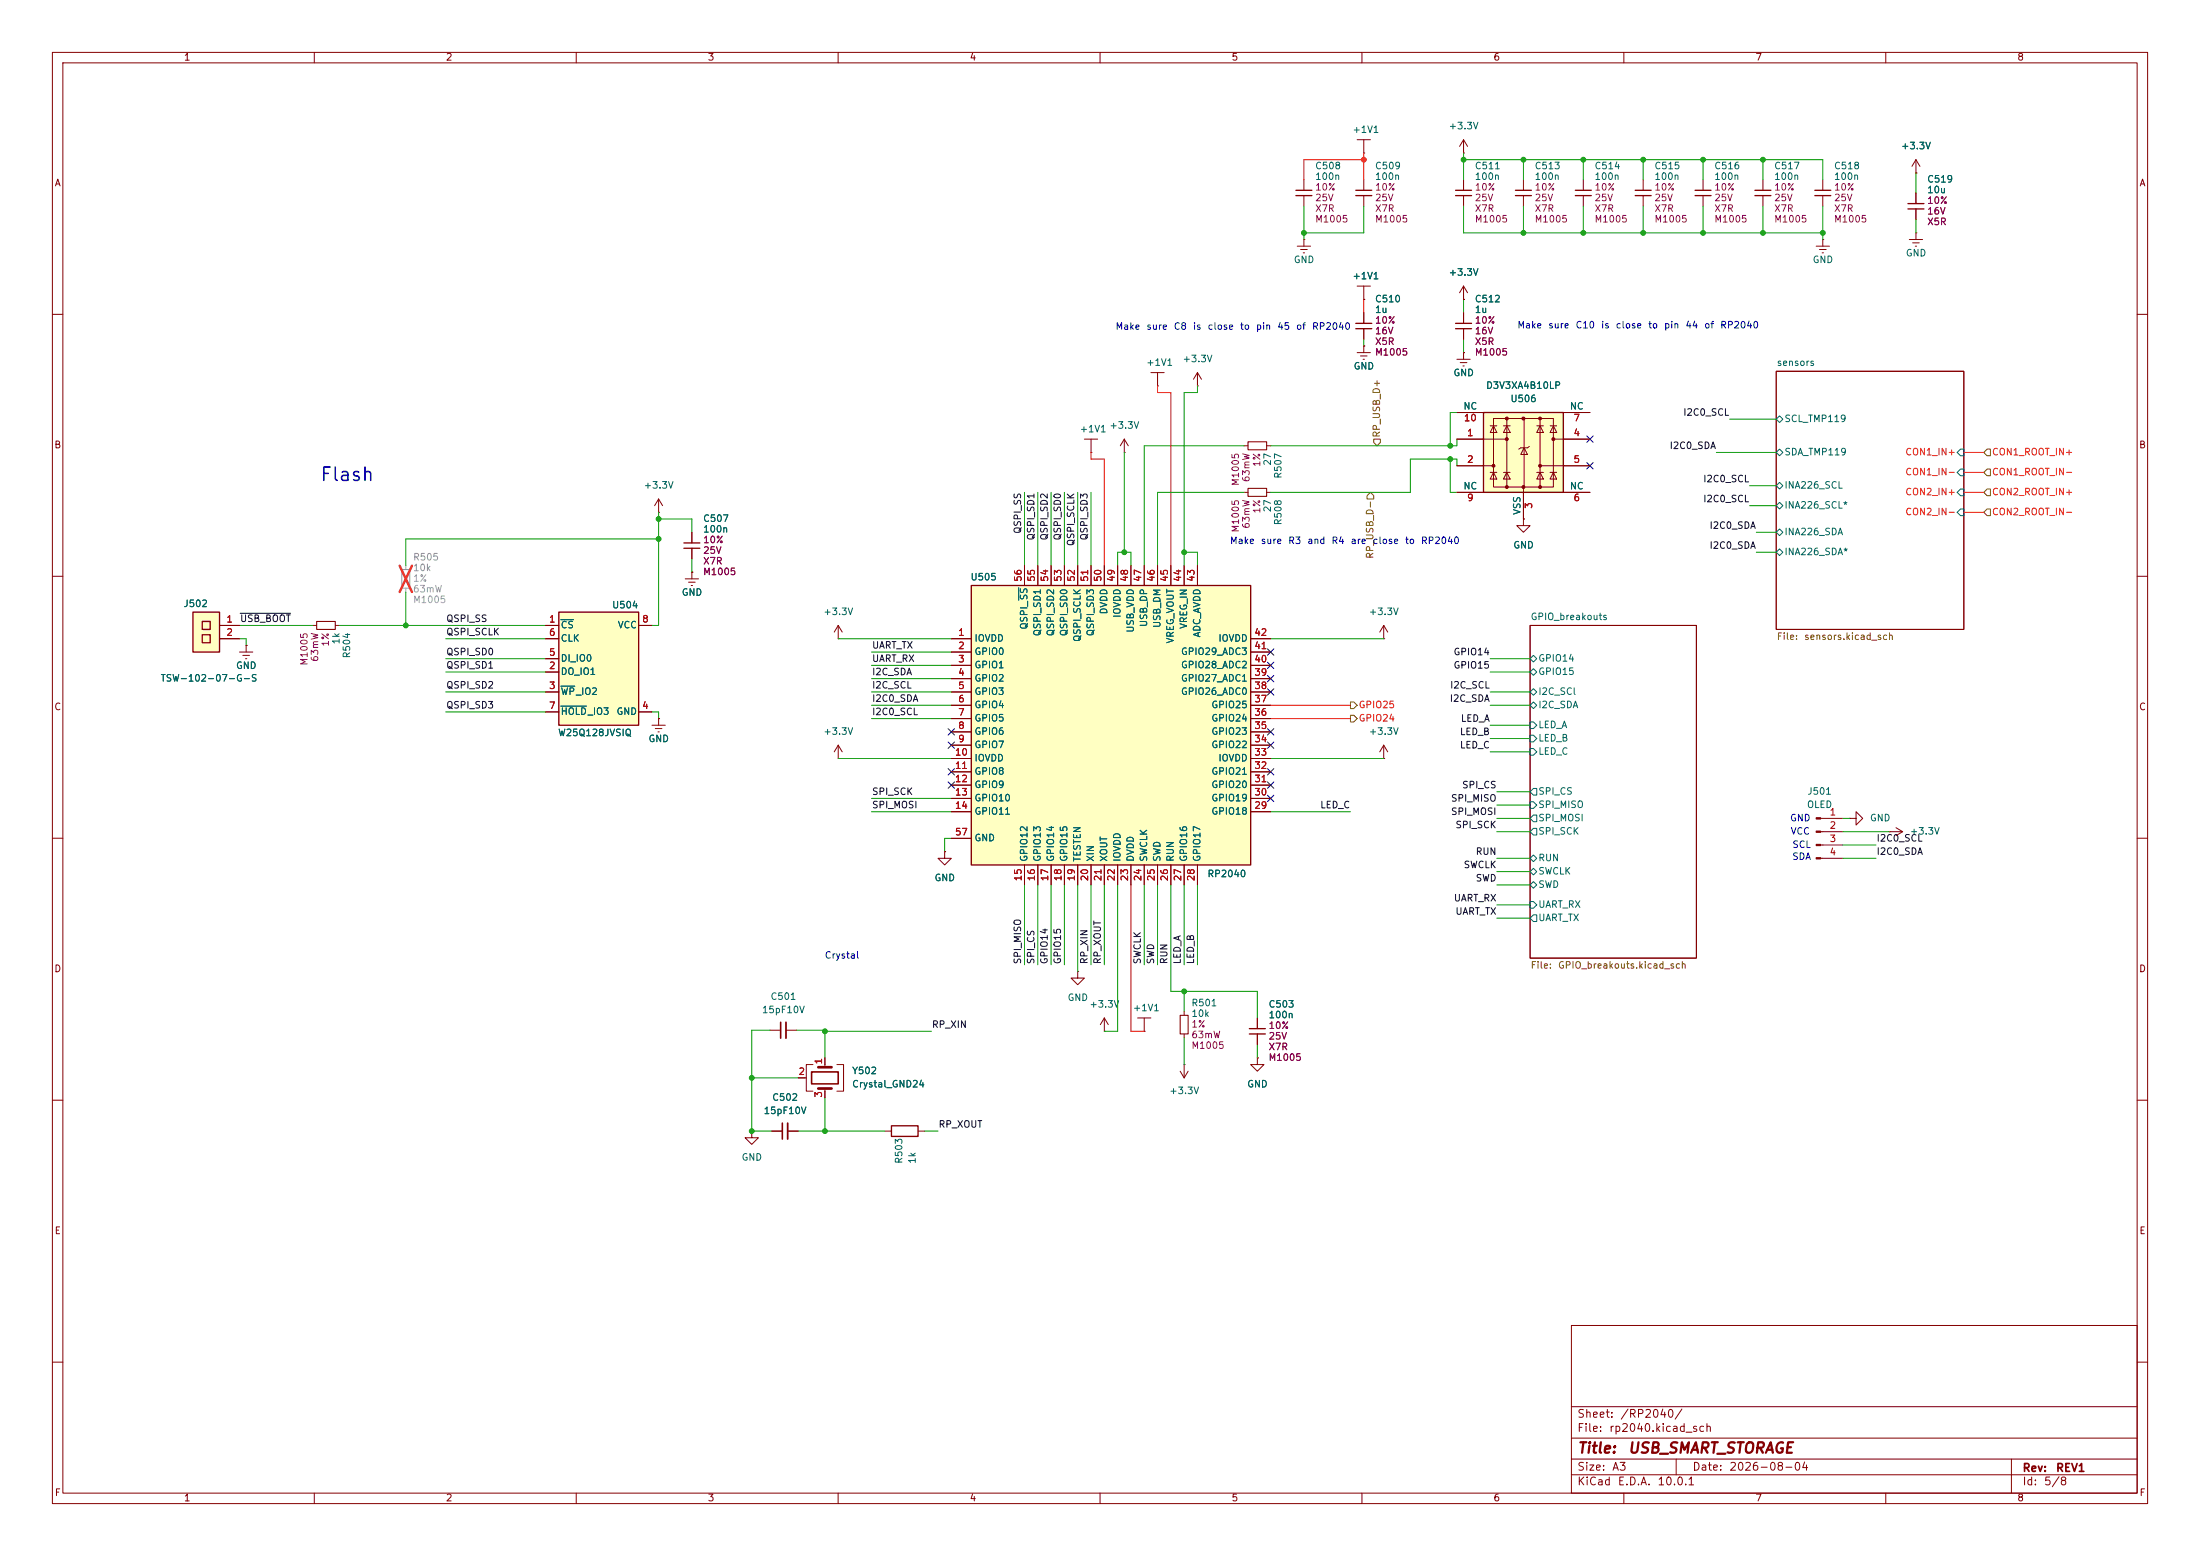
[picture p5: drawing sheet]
<svg xmlns="http://www.w3.org/2000/svg" width="420mm" height="297mm" viewBox="0 0 420 297" stroke-linecap="round" stroke-linejoin="round" font-family="sans-serif">
<g fill="none" stroke="#840000" stroke-width=".19">
<path d="M10 10h400v277h-400zM12 12h396v273h-396zM60 10v2M110 10v2M160 10v2M210 10v2M260 10v2M310 10v2M360 10v2M325.1 34.3v2M325.1 37.3v2.1M348 34.3v2"/>
<path d="M348 37.3v2.1M365.8 33h.1M365.8 30.5l-.8 1.3M365.8 30.5l.7 1.3M365.8 30.5v2.5M365.8 36.8v2.1M365.8 39.9v2M346.7 47h2.5M347.3 47.6h1.3M347.9 48.3h.2M348 45.7h.1M348 45.7v1.3"/>
<path d="M364.5 45.7h2.5M365.1 46.4h1.3M365.6 47h.3M365.8 44.5h.1M365.8 44.5v1.2M10 60h2M339.1 70.9h35.8v49.2h-35.8zM408 60h2M237.5 94h.8M237.5 85.1h.8M241.8 94h.8M241.8 85.1h.8"/>
<path d="M10 110h2M292.1 119.4h31.7v63.5h-31.7zM408 110h2M10 160h2M408 160h2M10 210h2M408 210h2M300 253h108v32h-108zM10 260h2M300 278.5h108M300 274.5h108M300 268.5h108"/>
<path d="M320 278.5v3M384 278.5v6.5M408 260h2M60 285v2M110 285v2M160 285v2M210 285v2M260 285v2M300 281.5h108M310 285v2M360 285v2"/>
</g>
<g fill="none" stroke="#006464" stroke-width=".19">
<path d="M339.1 80l.6-.6 .7 .6-.7 .6zM339.1 86.4l.6-.7 .7 .7-.7 .6zM339.1 92.7l.6-.6 .7 .6-.7 .6zM339.1 96.5l.6-.6 .7 .6-.7 .7zM374.3 85.7h.6v1.3h-.6l-.7-.6zM374.3 89.5h.6v1.3h-.6l-.7-.6zM374.3 93.3h.6v1.3h-.6l-.7-.6zM374.3 97.2h.6v1.2h-.6l-.7-.6zM339.1 101.6l.6-.6 .7 .6-.7 .6zM339.1 105.4l.6-.6 .7 .6-.7 .6zM292.1 125.7l.6-.6 .7 .6-.7 .7zM292.1 128.3l.6-.7 .7 .7-.7 .6z"/>
<path d="M292.1 132.1l.6-.7 .7 .7-.7 .6zM292.1 134.6l.6-.6 .7 .6-.7 .7zM292.1 137.8h.6l.7 .6-.7 .7h-.6zM292.1 140.3h.6l.7 .7-.7 .6h-.6zM292.1 142.9h.6l.7 .6-.7 .6h-.6zM292.1 153h.6l.7 .7-.7 .6h-.6zM292.7 150.5h.7v1.3h-.7l-.6-.7zM292.7 155.6h.7v1.2h-.7l-.6-.6zM292.7 158.1h.7v1.3h-.7l-.6-.6zM292.1 163.8l.6-.6 .7 .6-.7 .7zM292.1 166.4l.6-.7 .7 .7-.7 .6zM292.1 168.9l.6-.6 .7 .6-.7 .6z"/>
<path d="M292.1 172.1h.6l.7 .6-.7 .7h-.6zM292.7 174.6h.7v1.3h-.7l-.6-.6z"/>
</g>
<path d="M323.6 36.3h3M323.6 37.3h3M346.5 36.3h3M346.5 37.3h3M364.2 38.9h3.1M364.2 39.9h3.1" fill="none" stroke="#840000" stroke-width=".25"/>
<path d="M238.3 93.2h3.5v1.5h-3.5zM238.3 84.3h3.5v1.6h-3.5z" fill="none" stroke="#840000" stroke-width=".2"/>
<path d="M36.8 116.8h5.1v7.7h-5.1z" fill="#ffffc2"/>
<g fill="none" stroke="#840000" stroke-width=".25">
<path d="M247.4 36.3h3M247.4 37.3h3M258.8 36.3h3.1M258.8 37.3h3.1M277.9 36.3h3M277.9 37.3h3M289.3 36.3h3.1M289.3 37.3h3.1M312.2 36.3h3M312.2 37.3h3M335 36.3h3.1M335 37.3h3.1"/>
<path d="M258.8 61.7h3.1M258.8 62.7h3.1M277.9 61.7h3M277.9 62.7h3M36.8 116.8h5.1v7.7h-5.1zM38.6 118.6h1.5v1.5h-1.5zM130.6 103.6h3M130.6 104.6h3M38.6 121.2h1.5v1.5h-1.5zM170.2 214.9h5.1v2h-5.1z"/>
</g>
<g fill="none" stroke="#840000" stroke-width=".19">
<path d="M248.9 34.3v2M248.9 37.3v2.1M259.1 26.7h2.5M260.3 29.2h.1M260.3 26.7v2.5M260.3 34.3v2M260.3 37.3v2.1M279.4 29.2h.1M279.4 26.7v2.5M279.4 34.3v2M279.4 37.3v2.1M279.4 26.7l-.8 1.2"/>
<path d="M279.4 26.7l.8 1.2M290.8 34.3v2M290.8 37.3v2.1M313.7 34.3v2M313.7 37.3v2.1M336.5 34.3v2M336.5 37.3v2.1M247.6 47h2.6M248.3 47.6h1.3M248.8 48.3h.2M248.9 45.7h.1M248.9 45.7v1.3"/>
<path d="M259.1 54.6h2.5M260.3 57.2h.1M260.3 54.6v2.6M260.3 59.7v2M279.4 57.2h.1M279.4 54.6v2.6M279.4 59.7v2M279.4 54.6l-.8 1.3M279.4 54.6l.8 1.3M219.7 71.1h2.5M221 73.7h.1M221 71.1v2.6"/>
<path d="M228.6 73.7h.1M228.6 71.1l-.8 1.3M228.6 71.1l.8 1.3M228.6 71.1v2.6M259.1 67.3h2.5M259.7 67.9h1.3M260.2 68.6h.3M260.3 66h.1M260.3 62.7v2.1M260.3 66v1.3M278.1 68.6h2.6M278.8 69.2h1.2"/>
<path d="M279.3 69.9h.2M279.4 67.3h.1M279.4 62.7v2.1M279.4 67.3v1.3M207 83.8h2.5M208.3 86.4h.1M208.3 83.8v2.6M214.6 86.4h.1M214.6 83.8l-.7 1.3M214.6 83.8l.8 1.3M214.6 83.8v2.6M41.9 119.4h3.8"/>
<path d="M59.7 119.4h.8M64 119.4h.8M130.8 110.5h2.5M131.4 111.1h1.3M132 111.8h.2M132.1 109.2h.1M132.1 101.6v2M132.1 104.6v2.1M132.1 109.2v1.3M160 119.4v2.5M160 119.4l-.7 1.3M160 119.4l.8 1.3"/>
<path d="M41.9 121.9h3.8M45.7 124.5h2.6M46.4 125.1h1.2M46.9 125.7h.2M47 123.2h.1M47 123.2v1.3M124.5 138.4h2.5M125.1 139.1h1.3M125.6 139.7h.3M125.7 137.2h.1M125.7 137.2v1.2M160 121.9h.1"/>
<path d="M160 144.8h.1M160 142.2l-.7 1.3M160 142.2l.8 1.3M160 142.2v2.6M353.1 156.2h1.2v-1.3l1.3 1.3-1.3 1.3v-1.3M353.1 156.2h.1M360.7 158.8h.1M360.7 158.8h2.5M361.9 158l1.3 .8M363.2 158.8l-1.3 .7M205.7 185.4v1.3h1.3l-1.3 1.3-1.2-1.3h1.2M205.7 185.4h.1"/>
<path d="M143.5 215.9v1.3h1.3l-1.3 1.2-1.3-1.2h1.3M143.5 215.9h.1M147.3 215.9h2.1M150.4 215.9h2M168.9 215.9h1.3M175.3 215.9h1.2"/>
</g>
<path d="M149.4 214.4v3" fill="none" stroke="#840000" stroke-width=".3"/>
<path d="M150.4 214.4v3" fill="none" stroke="#840000" stroke-width=".33"/>
<path d="M60.5 118.6h3.5v1.5h-3.5z" fill="none" stroke="#840000" stroke-width=".2"/>
<path d="M283.2 78.7h15.2v15.3h-15.2z" fill="#ffffc2"/>
<g fill="none" stroke="#840000" stroke-width=".19">
<path d="M302.3 34.3v2M302.3 37.3v2.1M278.1 78.7h5.1M285.1 79.9h11.4v13.1h-11.4zM287.7 79.9v13.1M291 79.9v13.1M294 79.9v13.1M298.4 78.7h5.1M125.7 97.8h.1M125.7 95.3l-.7 1.2M125.7 95.3l.8 1.2M125.7 95.3v2.5"/>
<path d="M278.1 83.8h9.6M278.1 88.9h7M278.1 94h5.1M284.5 81.3h1.2M284.5 90.2h1.2M285.1 81.3l.6 1.3h-1.2zM285.1 90.2l.6 1.2h-1.2zM287 81.3h1.3M287 90.2h1.3M287.7 81.3l.6 1.3h-1.3zM287.7 90.2l.6 1.2h-1.3zM290.8 99.1v1.2h1.3l-1.3 1.3-1.2-1.3h1.2"/>
<path d="M290.8 99.1h.1M290.8 93v6.1M291 85.5l.6 1.2h-1.3zM292 85.2l-.4 .3h-1.3l-.4 .2M293.4 81.3h1.2M293.4 90.2h1.2M294 81.3l.6 1.3h-1.2zM294 90.2l.6 1.2h-1.2zM294 88.9h9.5M295.9 81.3h1.3M295.9 90.2h1.3M296.5 81.3l.7 1.3h-1.3z"/>
<path d="M296.5 90.2l.7 1.2h-1.3zM296.5 83.8h7M298.4 94h5.1M264.2 119.4v2.5M264.2 119.4l-.8 1.3M264.2 119.4l.7 1.3M264.2 121.9h.1M264.2 144.8h.1M264.2 142.2l-.8 1.3M264.2 142.2l.7 1.3M264.2 142.2v2.6M347.6 156.2h4.2"/>
<path d="M347.6 158.8h4.2M347.6 161.3h4.2M347.6 163.8h4.2M147 196.6h2M150 196.6h2.1M210.8 196.9h.1M210.8 194.3l-.7 1.3M210.8 194.3l.8 1.3M210.8 194.3v2.6M226.1 193v.8M226.1 197.4v.7M240 194.3v2"/>
<path d="M240 197.4v2M225.3 204.5l.8 1.2M226.1 203.2h.1M226.1 203.2v2.5M226.8 204.5l-.7 1.2M240 201.9v1.3h1.3l-1.3 1.3-1.2-1.3h1.2M240 201.9h.1"/>
</g>
<path d="M300.7 36.3h3.1M300.7 37.3h3.1M283.2 78.7h15.2v15.3h-15.2zM238.5 196.3h3.1M238.5 197.4h3.1" fill="none" stroke="#840000" stroke-width=".25"/>
<g fill="#840000" stroke="#840000" stroke-width=".19">
<path d="M346.7 156.1h.9v.2h-.9z"/>
<path d="M346.7 158.6h.9v.3h-.9z"/>
<path d="M346.7 161.2h.9v.2h-.9z"/>
<path d="M346.7 163.7h.9v.3h-.9z"/>
<circle cx="285.1" cy="88.9" r=".28"/>
<circle cx="287.7" cy="79.9" r=".28"/>
<circle cx="287.7" cy="83.8" r=".28"/>
<circle cx="287.7" cy="93" r=".28"/>
<circle cx="290.8" cy="79.9" r=".28"/>
<circle cx="290.8" cy="93" r=".28"/>
<circle cx="294" cy="79.9" r=".28"/>
<circle cx="294" cy="88.9" r=".28"/>
<circle cx="294" cy="93" r=".28"/>
<circle cx="296.5" cy="83.8" r=".28"/>
</g>
<path d="M225.3 193.8h1.5v3.6h-1.5z" fill="none" stroke="#840000" stroke-width=".2"/>
<path d="M149 195.1v3.1" fill="none" stroke="#840000" stroke-width=".3"/>
<path d="M150 195.1v3.1" fill="none" stroke="#840000" stroke-width=".33"/>
<path d="M76.7 108.7h1.5v3.6h-1.5z" fill="none" stroke="#a1a1a1" stroke-width=".2"/>
<path d="M77.5 108v.7M77.5 112.3v.7" fill="none" stroke="#a1a1a1" stroke-width=".19"/>
<path d="M76.3 108l2.3 5M78.6 108l-2.3 5" fill="none" stroke="#e12e31" stroke-width=".46"/>
<path d="M106.7 116.8h15.2v21.6h-15.2z" fill="#ffffc2"/>
<path d="M106.7 116.8h15.2v21.6h-15.2z" fill="none" stroke="#840000" stroke-width=".25"/>
<path d="M104.1 119.4h2.6M121.9 119.4h2.6M104.1 128.3h2.6M104.1 132.1h2.6M104.1 135.9h2.6M104.1 125.7h2.6M104.1 121.9h2.6M121.9 135.9h2.6M180.3 162.6v1.2h1.3l-1.3 1.3-1.2-1.3h1.2M180.3 162.6h.1" fill="none" stroke="#840000" stroke-width=".19"/>
<path d="M107.1 118.3h2.4M107.1 131h2.6M107.1 134.8h4.9" fill="none" stroke="#006464" stroke-width=".19"/>
<path d="M185.4 111.8h53.4v53.3h-53.4z" fill="#ffffc2"/>
<path d="M185.4 111.8h53.4v53.3h-53.4z" fill="none" stroke="#840000" stroke-width=".25"/>
<g fill="none" stroke="#840000" stroke-width=".19">
<path d="M365.8 33h.1M365.8 36.8v2.1M365.8 39.9v2M260.3 57.2h.1M260.3 59.7v2M279.4 57.2h.1M279.4 59.7v2M260.3 66h.1M260.3 62.7v2.1M278.1 78.7h5.1M279.4 67.3h.1M279.4 62.7v2.1"/>
<path d="M298.4 78.7h5.1M278.1 83.8h5.1M278.1 88.9h5.1M278.1 94h5.1M290.8 99.1h.1M290.8 94v5.1M298.4 83.8h5.1M298.4 88.9h5.1M298.4 94h5.1M41.9 119.4h3.8M104.1 119.4h2.6M121.9 119.4h2.6"/>
<path d="M132.1 109.2h.1M132.1 101.6v2M132.1 104.6v2.1M195.6 108v3.8M198.1 108v3.8M200.7 108v3.8M203.2 108v3.8M205.7 108v3.8M208.3 108v3.8M210.8 108v3.8M213.4 108v3.8M215.9 108v3.8"/>
<path d="M218.4 108v3.8M221 108v3.8M223.5 108v3.8M226.1 108v3.8M228.6 108v3.8M41.9 121.9h3.8M47 123.2h.1M104.1 121.9h2.6M104.1 132.1h2.6M104.1 128.3h2.6M104.1 135.9h2.6M104.1 125.7h2.6"/>
<path d="M121.9 135.9h2.6M125.7 137.2h.1M181.6 121.9h3.8M181.6 124.5h3.8M181.6 127h3.8M181.6 129.5h3.8M181.6 132.1h3.8M181.6 134.6h3.8M181.6 137.2h3.8M181.6 139.7h3.8M238.8 121.9h3.8M238.8 124.5h3.8"/>
<path d="M238.8 127h3.8M238.8 129.5h3.8M238.8 132.1h3.8M238.8 134.6h3.8M238.8 137.2h3.8M238.8 139.7h3.8M181.6 142.2h3.8M181.6 144.8h3.8M181.6 147.3h3.8M181.6 149.9h3.8M181.6 152.4h3.8M181.6 154.9h3.8"/>
<path d="M238.8 142.2h3.8M238.8 144.8h3.8M238.8 147.3h3.8M238.8 149.9h3.8M238.8 152.4h3.8M238.8 154.9h3.8M180.3 162.6h.1M181.6 160h3.8M195.6 165.1v3.8M198.1 165.1v3.8M200.7 165.1v3.8M203.2 165.1v3.8"/>
<path d="M205.7 165.1v3.8M208.3 165.1v3.8M210.8 165.1v3.8M213.4 165.1v3.8M215.9 165.1v3.8M218.4 165.1v3.8M221 165.1v3.8M223.5 165.1v3.8M226.1 165.1v3.8M228.6 165.1v3.8M217.2 194.3h2.5M218.4 196.9h.1"/>
<path d="M218.4 194.3v2.6M240 194.3v2M240 197.4v2M147.3 215.9h2.1M150.4 215.9h2M152.4 205.7h1.5M155.2 203.2h-1.3v5.1h1.3M157.5 201.9v1.8M157.5 207.8v1.8M159.8 203.2h1.2v5.1h-1.2M240 201.9h.1"/>
</g>
<path d="M107.1 118.3h2.4M194.5 112.2v2.4M107.1 131h2.6M107.1 134.8h4.9" fill="none" stroke="#006464" stroke-width=".19"/>
<path d="M156.2 203.7h2.5M156.2 207.8h2.5" fill="none" stroke="#840000" stroke-width=".51"/>
<path d="M154.9 204.6h5.1v2.3h-5.1z" fill="none" stroke="#840000" stroke-width=".3"/>
<path d="M261.6 94l.7 .6v.7h-1.3v-.7zM262.3 83.8h1.2v.7l-.6 .6-.6-.6zM379.3 89.5h.7v1.3h-.7l-.6-.6zM379.3 97.2h.7v1.2h-.7l-.6-.6zM379.3 85.7h.7v1.3h-.7l-.6-.6zM379.3 93.3h.7v1.3h-.7l-.6-.6zM257.8 136.5h.6l.7 .7-.7 .6h-.6zM257.8 134h.6l.7 .6-.7 .7h-.6z" fill="none" stroke="#725600" stroke-width=".19"/>
<path d="M45.8 117.1h9.7" fill="none" stroke="#0f0f0f" stroke-width=".19"/>
<g fill="none" stroke="#009600" stroke-width=".19">
<path d="M248.9 39.4v6.3M260.3 39.4v5.1h-11.4M279.4 30.5h68.6v3.8M279.4 39.4v5.1h68.6M279.4 29.2v5.1M290.8 30.5v3.8M290.8 39.4v5.1M302.3 30.5v3.8M302.3 39.4v5.1M313.7 30.5v3.8M313.7 39.4v5.1M325.1 30.5v3.8"/>
<path d="M325.1 39.4v5.1M336.5 30.5v3.8M336.5 39.4v5.1M348 39.4v6.3M365.8 33v3.8M279.4 57.2v2.5M365.8 41.9v2.6M228.6 73.7v1.2h-2.5v33.1M260.3 64.8v1.2M278.1 78.7h-1.2v6.4M279.4 64.8v2.5M125.7 97.8v21.6h-1.2"/>
<path d="M125.7 99.1h6.4v2.5M195.6 94v14M198.1 94v14M200.7 94v14M203.2 94v14M205.7 94v14M208.3 94v14M214.6 86.4v19M237.5 94h-16.5v14M237.5 85.1h-19.1v22.9M276.9 87.6v6.4h1.2M278.1 83.8v1.3h-35.5"/>
<path d="M278.1 88.9v-1.3h-8.9v6.4h-26.6M327.7 86.4h11.4M330.2 80h8.9M334 96.5h5.1M334 92.7h5.1M45.7 119.4h14M64.8 119.4h39.3M77.5 113v6.4M125.7 102.9h-48.2v5.1M132.1 106.7v2.5M213.4 108v-2.6h2.5v2.6M226.1 105.4h2.5v2.6"/>
<path d="M335.3 101.6h3.8M335.3 105.4h3.8M45.7 121.9h1.3v1.3M85.1 121.9h19M85.1 132.1h19M85.1 128.3h19M85.1 125.7h19M85.1 135.9h19M124.5 135.9h1.2v1.3M160 121.9h21.6M166.4 132.1h15.2M166.4 129.5h15.2"/>
<path d="M166.4 137.2h15.2M166.4 127h15.2M166.4 124.5h15.2M166.4 134.6h15.2M242.6 121.9h21.6M284.5 132.1h7.6M284.5 128.3h7.6M284.5 125.7h7.6M284.5 134.6h7.6M284.5 138.4h7.6M160 144.8h21.6M166.4 154.9h15.2"/>
<path d="M166.4 152.4h15.2M242.6 144.8h21.6M242.6 154.9h15.2M284.5 141h7.6M284.5 143.5h7.6M285.7 156.2h6.4M285.7 158.8h6.4M285.7 151.1h6.4M285.7 153.7h6.4M351.8 156.2h1.3M351.8 158.8h8.9M181.6 160h-1.3v2.6"/>
<path d="M195.6 168.9v15.3M198.1 168.9v15.3M200.7 168.9v15.3M203.2 168.9v15.3M205.7 168.9v16.5M208.3 168.9v15.3M210.8 168.9v15.3M213.4 168.9v28h-2.6M218.4 168.9v15.3M221 168.9v15.3M223.5 168.9v20.3h16.5v5.1M226.1 168.9v15.3"/>
<path d="M228.6 168.9v15.3M285.7 163.8h6.4M285.7 172.7h6.4M285.7 168.9h6.4M285.7 166.4h6.4M285.7 175.3h6.4M351.8 161.3h6.3M351.8 163.8h6.3M147 196.6h-3.5v19.3h3.8M152.1 196.6h5.4v5.3M157.5 196.9h20.3M226.1 189.2v3.8"/>
<path d="M226.1 198.1v5.1M240 199.4v2.5M143.5 205.7h8.9M152.4 215.9h16.5M157.5 209.6v6.3M176.5 215.9h2.6"/>
</g>
<path d="M260.3 29.2v5.1M260.3 30.5h-11.4v3.8M260.3 57.2v2.5M221 73.7v1.2h2.5v33.1M208.3 86.4v1.2h2.5v20.4M242.6 137.2h15.2M242.6 134.6h15.2M215.9 168.9v28h2.5" fill="none" stroke="#ff000b" stroke-width=".19"/>
<path d="M374.9 90.2h3.8M374.9 97.8h3.8M374.9 94h3.8M374.9 86.4h3.8" fill="none" stroke="#f20" stroke-width=".19"/>
<g fill="none" stroke="#000084" stroke-width=".19">
<path d="M302.9 88.3l1.2 1.2M302.9 83.2l1.2 1.2M304.1 88.3l-1.2 1.2M304.1 83.2l-1.2 1.2M181 139.1l1.2 1.2M182.2 139.1l-1.2 1.2M242 139.1l1.2 1.2M242 126.4l1.2 1.2M242 128.9l1.2 1.2M242 131.5l1.2 1.2M242 123.9l1.2 1.2M243.2 139.1l-1.2 1.2"/>
<path d="M243.2 126.4l-1.2 1.2M243.2 128.9l-1.2 1.2M243.2 131.5l-1.2 1.2M243.2 123.9l-1.2 1.2M181 149.3l1.2 1.2M181 141.6l1.2 1.2M181 146.7l1.2 1.2M182.2 149.3l-1.2 1.2M182.2 141.6l-1.2 1.2M182.2 146.7l-1.2 1.2M242 151.8l1.2 1.2M242 141.6l1.2 1.2"/>
<path d="M242 149.3l1.2 1.2M242 146.7l1.2 1.2M243.2 151.8l-1.2 1.2M243.2 141.6l-1.2 1.2M243.2 149.3l-1.2 1.2M243.2 146.7l-1.2 1.2"/>
</g>
<g fill="#009600" stroke="#009600" stroke-width=".19">
<circle cx="125.7" cy="99.1" r=".46"/>
<circle cx="125.7" cy="102.9" r=".46"/>
<circle cx="276.9" cy="87.6" r=".46"/>
<circle cx="226.1" cy="189.2" r=".46"/>
<circle cx="157.5" cy="196.9" r=".46"/>
<circle cx="157.5" cy="215.9" r=".46"/>
<circle cx="143.5" cy="205.7" r=".46"/>
<circle cx="143.5" cy="215.9" r=".46"/>
<circle cx="77.5" cy="119.4" r=".46"/>
<circle cx="226.1" cy="105.4" r=".46"/>
<circle cx="214.6" cy="105.4" r=".46"/>
<circle cx="276.9" cy="85.1" r=".46"/>
<circle cx="302.3" cy="30.5" r=".46"/>
<circle cx="302.3" cy="44.5" r=".46"/>
<circle cx="290.8" cy="30.5" r=".46"/>
<circle cx="279.4" cy="30.5" r=".46"/>
<circle cx="290.8" cy="44.5" r=".46"/>
<circle cx="248.9" cy="44.5" r=".46"/>
<circle cx="336.5" cy="30.5" r=".46"/>
<circle cx="336.5" cy="44.5" r=".46"/>
<circle cx="348" cy="44.5" r=".46"/>
<circle cx="325.1" cy="44.5" r=".46"/>
<circle cx="313.7" cy="44.5" r=".46"/>
<circle cx="313.7" cy="30.5" r=".46"/>
<circle cx="325.1" cy="30.5" r=".46"/>
</g>
<circle cx="260.3" cy="30.5" r=".46" fill="#ff000b" stroke="#ff000b" stroke-width=".19"/>
<text font-size="2.5" fill="#0000c2" x="61" y="92.5">Flash</text>
<g font-size="2" fill="#840000">
<text x="301" y="277.9">Title:</text>
<text x="310.6" y="277.9">USB_SMART_STORAGE</text>
</g>
<g font-size="1.5" fill="#840000">
<text x="301" y="273.7">File:</text>
<text x="301" y="271">Sheet:</text>
<text x="307.1" y="273.7">rp2040.kicad_sch</text>
<text x="309.2" y="271">/RP2040/</text>
<text x="301" y="281.1">Size:</text>
<text x="307.6" y="281.1">A3</text>
<text x="323" y="281.1">Date:</text>
<text x="330" y="281.1">2026-08-04</text>
<text x="386" y="281.3">Rev:</text>
<text x="392.4" y="281.3">REV1</text>
<text x="301" y="283.9">KiCad</text>
<text x="308.7" y="283.9">E.D.A.</text>
<text x="316.3" y="283.9">10.0.1</text>
<text x="386" y="283.9">Id:</text>
<text x="390.1" y="283.9">5/8</text>
</g>
<g font-size="1.3" fill="#840000">
<text x="35" y="11.9">1</text>
<text x="85" y="11.9">2</text>
<text x="135" y="11.9">3</text>
<text x="185" y="11.9">4</text>
<text x="235" y="11.9">5</text>
<text x="285" y="11.9">6</text>
<text x="335" y="11.9">7</text>
<text x="385" y="11.9">8</text>
<text x="10.3" y="35.9">A</text>
<text x="408.3" y="35.9">A</text>
<text x="10.3" y="85.9">B</text>
<text x="408.2" y="85.9">B</text>
<text x="10.3" y="135.9">C</text>
<text x="408.2" y="135.9">C</text>
<text x="10.3" y="185.9">D</text>
<text x="408.2" y="185.9">D</text>
<text x="10.3" y="235.9">E</text>
<text x="408.3" y="235.9">E</text>
<text x="10.3" y="285.9">F</text>
<text x="35" y="286.9">1</text>
<text x="85" y="286.9">2</text>
<text x="135" y="286.9">3</text>
<text x="185" y="286.9">4</text>
<text x="235" y="286.9">5</text>
<text x="285" y="286.9">6</text>
<text x="335" y="286.9">7</text>
<text x="385" y="286.9">8</text>
<text x="408.3" y="285.9">F</text>
</g>
<g font-size="1.3" fill="#006464">
<text x="258.1" y="25.7">+1V1</text>
<text x="276.5" y="25">+3.3V</text>
<text x="362.8" y="28.8">+3.3V</text>
<text x="251" y="32.6">C508</text>
<text x="251" y="34.6">100n</text>
<text x="262.4" y="32.6">C509</text>
<text x="262.4" y="34.6">100n</text>
<text x="281.4" y="32.6">C511</text>
<text x="281.4" y="34.6">100n</text>
<text x="292.9" y="32.6">C513</text>
<text x="292.9" y="34.6">100n</text>
<text x="304.3" y="32.6">C514</text>
<text x="304.3" y="34.6">100n</text>
<text x="315.7" y="32.6">C515</text>
<text x="315.7" y="34.6">100n</text>
<text x="327.2" y="32.6">C516</text>
<text x="327.2" y="34.6">100n</text>
<text x="338.6" y="32.6">C517</text>
<text x="338.6" y="34.6">100n</text>
<text x="350" y="32.6">C518</text>
<text x="350" y="34.6">100n</text>
<text x="367.8" y="35.2">C519</text>
<text x="367.8" y="37.2">10u</text>
<text x="246.9" y="50.5">GND</text>
<text x="258.1" y="53.6">+1V1</text>
<text x="276.5" y="52.9">+3.3V</text>
<text x="345.9" y="50.5">GND</text>
<text x="363.7" y="49.3">GND</text>
<text x="262.4" y="58">C510</text>
<text x="281.4" y="58">C512</text>
<text x="262.4" y="60">1u</text>
<text x="281.4" y="60">1u</text>
<text x="218.7" y="70.1">+1V1</text>
<text x="225.7" y="69.4">+3.3V</text>
<text x="258.3" y="70.8">GND</text>
<text x="339.1" y="70.2">sensors</text>
<text x="277.4" y="72.1">GND</text>
<text x="283.6" y="74.5">D3V3XA4B10LP</text>
<text x="288.2" y="77.1">U506</text>
<text x="206" y="82.8">+1V1</text>
<text x="211.7" y="82.1">+3.3V</text>
<text x="279.3" y="78.5">NC</text>
<text x="299.6" y="78.5">NC</text>
<text x="340.6" y="80.9">SCL_TMP119</text>
<text x="242.9" y="89" transform="rotate(-90 242.9 89)">27</text>
<text x="340.6" y="87.2">SDA_TMP119</text>
<text x="122.8" y="93.6">+3.3V</text>
<text x="245" y="91.5" transform="rotate(-90 245 91.5)">R507</text>
<text x="279.3" y="93.7">NC</text>
<text x="299.6" y="93.7">NC</text>
<text x="340.6" y="93.6">INA226_SCL</text>
<text x="134.1" y="99.9">C507</text>
<text x="134.1" y="102">100n</text>
<text x="242.9" y="97.9" transform="rotate(-90 242.9 97.9)">27</text>
<text x="245" y="100.4" transform="rotate(-90 245 100.4)">R508</text>
<text x="290.6" y="98.4" transform="rotate(-90 290.6 98.4)">VSS</text>
<text x="340.6" y="97.4">INA226_SCL*</text>
<text x="288.8" y="105">GND</text>
<text x="340.6" y="102.5">INA226_SDA</text>
<text x="340.6" y="106.3">INA226_SDA*</text>
<text x="185.2" y="111.1">U505</text>
<text x="34.9" y="116.2">J502</text>
<text x="116.7" y="116.4">U504</text>
<text x="130" y="114">GND</text>
<text x="157.1" y="117.7">+3.3V</text>
<text x="211.7" y="117.4" transform="rotate(-90 211.7 117.4)">DVDD</text>
<text x="214.2" y="118" transform="rotate(-90 214.2 118)">IOVDD</text>
<text x="219.3" y="119.8" transform="rotate(-90 219.3 119.8)">USB_DP</text>
<text x="221.8" y="120" transform="rotate(-90 221.8 120)">USB_DM</text>
<text x="261.2" y="117.7">+3.3V</text>
<text x="292.1" y="118.7">GPIO_breakouts</text>
<text x="65.1" y="123.1" transform="rotate(-90 65.1 123.1)">1k</text>
<text x="67.2" y="125.8" transform="rotate(-90 67.2 125.8)">R504</text>
<text x="106.9" y="120.2">CS</text>
<text x="106.9" y="122.8">CLK</text>
<text x="117.8" y="120.2">VCC</text>
<text x="185.9" y="122.8">IOVDD</text>
<text x="185.9" y="125.3">GPIO0</text>
<text x="196.4" y="120.3" transform="rotate(-90 196.4 120.3)">QSPI_SS</text>
<text x="199" y="121.5" transform="rotate(-90 199 121.5)">QSPI_SD1</text>
<text x="201.5" y="121.5" transform="rotate(-90 201.5 121.5)">QSPI_SD2</text>
<text x="204.1" y="121.5" transform="rotate(-90 204.1 121.5)">QSPI_SD0</text>
<text x="206.6" y="122.6" transform="rotate(-90 206.6 122.6)">QSPI_SCLK</text>
<text x="209.1" y="121.5" transform="rotate(-90 209.1 121.5)">QSPI_SD3</text>
<text x="216.8" y="120.9" transform="rotate(-90 216.8 120.9)">USB_VDD</text>
<text x="224.4" y="122.9" transform="rotate(-90 224.4 122.9)">VREG_VOUT</text>
<text x="225.3" y="125.3">GPIO29_ADC3</text>
<text x="226.9" y="120.2" transform="rotate(-90 226.9 120.2)">VREG_IN</text>
<text x="229.5" y="121.8" transform="rotate(-90 229.5 121.8)">ADC_AVDD</text>
<text x="232.5" y="122.8">IOVDD</text>
<text x="30.6" y="130.4">TSW-102-07-G-S</text>
<text x="45" y="128">GND</text>
<text x="106.9" y="129.1">DO_IO1</text>
<text x="106.9" y="126.6">DI_IO0</text>
<text x="185.9" y="127.9">GPIO1</text>
<text x="185.9" y="130.4">GPIO2</text>
<text x="225.3" y="130.4">GPIO27_ADC1</text>
<text x="225.3" y="127.9">GPIO28_ADC2</text>
<text x="293.6" y="126.6">GPIO14</text>
<text x="293.6" y="129.1">GPIO15</text>
<text x="106.9" y="132.9">WP_IO2</text>
<text x="106.9" y="136.8">HOLD_IO3</text>
<text x="117.6" y="136.8">GND</text>
<text x="185.9" y="132.9">GPIO3</text>
<text x="185.9" y="135.5">GPIO4</text>
<text x="225.3" y="132.9">GPIO26_ADC0</text>
<text x="231.2" y="135.5">GPIO25</text>
<text x="293.6" y="132.9">I2C_SCl</text>
<text x="293.6" y="135.5">I2C_SDA</text>
<text x="106.4" y="140.8">W25Q128JVSIQ</text>
<text x="123.7" y="142">GND</text>
<text x="157.1" y="140.6">+3.3V</text>
<text x="185.9" y="138">GPIO5</text>
<text x="185.9" y="140.6">GPIO6</text>
<text x="185.9" y="143.1">GPIO7</text>
<text x="231.2" y="143.1">GPIO22</text>
<text x="231.2" y="140.6">GPIO23</text>
<text x="231.2" y="138">GPIO24</text>
<text x="261.2" y="140.6">+3.3V</text>
<text x="293.6" y="139.3">LED_A</text>
<text x="293.6" y="141.8">LED_B</text>
<text x="185.9" y="145.6">IOVDD</text>
<text x="185.9" y="148.2">GPIO8</text>
<text x="231.2" y="148.2">GPIO21</text>
<text x="232.5" y="145.6">IOVDD</text>
<text x="293.6" y="144.4">LED_C</text>
<text x="185.9" y="150.7">GPIO9</text>
<text x="185.9" y="153.3">GPIO10</text>
<text x="185.9" y="155.8">GPIO11</text>
<text x="231.2" y="155.8">GPIO18</text>
<text x="231.2" y="153.3">GPIO19</text>
<text x="231.2" y="150.7">GPIO20</text>
<text x="293.6" y="152">SPI_CS</text>
<text x="293.6" y="154.5">SPI_MISO</text>
<text x="344.9" y="154.5">OLED</text>
<text x="344.9" y="152">J501</text>
<text x="185.9" y="160.9">GND</text>
<text x="293.6" y="157.1">SPI_MOSI</text>
<text x="293.6" y="159.6">SPI_SCK</text>
<text x="356.9" y="157.1">GND</text>
<text x="364.5" y="159.6">+3.3V</text>
<text x="196.4" y="164.6" transform="rotate(-90 196.4 164.6)">GPIO12</text>
<text x="199" y="164.6" transform="rotate(-90 199 164.6)">GPIO13</text>
<text x="201.5" y="164.6" transform="rotate(-90 201.5 164.6)">GPIO14</text>
<text x="204.1" y="164.6" transform="rotate(-90 204.1 164.6)">GPIO15</text>
<text x="206.6" y="164.6" transform="rotate(-90 206.6 164.6)">TESTEN</text>
<text x="209.1" y="164.6" transform="rotate(-90 209.1 164.6)">XIN</text>
<text x="211.7" y="164.6" transform="rotate(-90 211.7 164.6)">XOUT</text>
<text x="214.2" y="164.6" transform="rotate(-90 214.2 164.6)">IOVDD</text>
<text x="216.8" y="164.6" transform="rotate(-90 216.8 164.6)">DVDD</text>
<text x="219.3" y="164.6" transform="rotate(-90 219.3 164.6)">SWCLK</text>
<text x="221.8" y="164.6" transform="rotate(-90 221.8 164.6)">SWD</text>
<text x="224.4" y="164.6" transform="rotate(-90 224.4 164.6)">RUN</text>
<text x="226.9" y="164.6" transform="rotate(-90 226.9 164.6)">GPIO16</text>
<text x="229.5" y="164.6" transform="rotate(-90 229.5 164.6)">GPIO17</text>
<text x="230.4" y="167.7">RP2040</text>
<text x="293.6" y="164.7">RUN</text>
<text x="293.6" y="167.2">SWCLK</text>
<text x="178.3" y="168.5">GND</text>
<text x="293.6" y="169.8">SWD</text>
<text x="293.6" y="173.6">UART_RX</text>
<text x="293.6" y="176.1">UART_TX</text>
<text x="147" y="191.2">C501</text>
<text x="203.7" y="191.4">GND</text>
<text x="145.4" y="193.7">15pF10V</text>
<text x="207.9" y="192.6">+3.3V</text>
<text x="216.2" y="193.3">+1V1</text>
<text x="227.3" y="192.4">R501</text>
<text x="227.3" y="194.4">10k</text>
<text x="242.1" y="192.6">C503</text>
<text x="242.1" y="194.7">100n</text>
<text x="162.6" y="205.3">Y502</text>
<text x="162.6" y="207.9">Crystal_GND24</text>
<text x="223.1" y="209.1">+3.3V</text>
<text x="238" y="207.9">GND</text>
<text x="145.7" y="213">15pF10V</text>
<text x="147.3" y="210.4">C502</text>
<text x="141.5" y="221.8">GND</text>
<text x="172.6" y="222.2" transform="rotate(-90 172.6 222.2)">R503</text>
<text x="175.1" y="222.2" transform="rotate(-90 175.1 222.2)">1k</text>
</g>
<g font-size="1.3" fill="#840084">
<text x="251" y="38.7">25V</text>
<text x="251" y="40.7">X7R</text>
<text x="251" y="36.7">10%</text>
<text x="262.4" y="38.7">25V</text>
<text x="262.4" y="40.7">X7R</text>
<text x="262.4" y="36.7">10%</text>
<text x="281.4" y="38.7">25V</text>
<text x="281.4" y="40.7">X7R</text>
<text x="281.4" y="36.7">10%</text>
<text x="292.9" y="38.7">25V</text>
<text x="292.9" y="40.7">X7R</text>
<text x="292.9" y="36.7">10%</text>
<text x="304.3" y="38.7">25V</text>
<text x="304.3" y="40.7">X7R</text>
<text x="304.3" y="36.7">10%</text>
<text x="315.7" y="38.7">25V</text>
<text x="315.7" y="40.7">X7R</text>
<text x="315.7" y="36.7">10%</text>
<text x="327.2" y="38.7">25V</text>
<text x="327.2" y="40.7">X7R</text>
<text x="327.2" y="36.7">10%</text>
<text x="338.6" y="38.7">25V</text>
<text x="338.6" y="40.7">X7R</text>
<text x="338.6" y="36.7">10%</text>
<text x="350" y="38.7">25V</text>
<text x="350" y="40.7">X7R</text>
<text x="350" y="36.7">10%</text>
<text x="367.8" y="41.2">16V</text>
<text x="367.8" y="39.2">10%</text>
<text x="251" y="42.8">M1005</text>
<text x="262.4" y="42.8">M1005</text>
<text x="281.4" y="42.8">M1005</text>
<text x="292.9" y="42.8">M1005</text>
<text x="304.3" y="42.8">M1005</text>
<text x="315.7" y="42.8">M1005</text>
<text x="327.2" y="42.8">M1005</text>
<text x="338.6" y="42.8">M1005</text>
<text x="350" y="42.8">M1005</text>
<text x="367.8" y="43.3">X5R</text>
<text x="262.4" y="64.1">16V</text>
<text x="262.4" y="62.1">10%</text>
<text x="281.4" y="64.1">16V</text>
<text x="281.4" y="62.1">10%</text>
<text x="262.4" y="68.2">M1005</text>
<text x="262.4" y="66.1">X5R</text>
<text x="281.4" y="68.2">M1005</text>
<text x="281.4" y="66.1">X5R</text>
<text x="240.9" y="89.2" transform="rotate(-90 240.9 89.2)">1%</text>
<text x="236.8" y="92.9" transform="rotate(-90 236.8 92.9)">M1005</text>
<text x="238.9" y="92.1" transform="rotate(-90 238.9 92.1)">63mW</text>
<text x="236.8" y="101.8" transform="rotate(-90 236.8 101.8)">M1005</text>
<text x="238.9" y="101" transform="rotate(-90 238.9 101)">63mW</text>
<text x="240.9" y="98.1" transform="rotate(-90 240.9 98.1)">1%</text>
<text x="134.1" y="106">25V</text>
<text x="134.1" y="104">10%</text>
<text x="134.1" y="110.1">M1005</text>
<text x="134.1" y="108.1">X7R</text>
<text x="63.1" y="123.5" transform="rotate(-90 63.1 123.5)">1%</text>
<text x="59" y="127.2" transform="rotate(-90 59 127.2)">M1005</text>
<text x="61.1" y="126.4" transform="rotate(-90 61.1 126.4)">63mW</text>
<text x="227.3" y="196.4">1%</text>
<text x="242.1" y="196.7">10%</text>
<text x="227.3" y="198.5">63mW</text>
<text x="227.3" y="200.5">M1005</text>
<text x="242.1" y="202.8">M1005</text>
<text x="242.1" y="198.7">25V</text>
<text x="242.1" y="200.8">X7R</text>
</g>
<g font-size="1.3" fill="#0000c2">
<text x="212.9" y="63.3">Make</text>
<text x="218.7" y="63.3">sure</text>
<text x="224" y="63.3">C8</text>
<text x="227.6" y="63.3">is</text>
<text x="230.4" y="63.3">close</text>
<text x="236.6" y="63.3">to</text>
<text x="239.7" y="63.3">pin</text>
<text x="243.7" y="63.3">45</text>
<text x="247.3" y="63.3">of</text>
<text x="250.4" y="63.3">RP2040</text>
<text x="289.6" y="63">Make</text>
<text x="295.4" y="63">sure</text>
<text x="300.7" y="63">C10</text>
<text x="305.5" y="63">is</text>
<text x="308.3" y="63">close</text>
<text x="314.5" y="63">to</text>
<text x="317.6" y="63">pin</text>
<text x="321.6" y="63">44</text>
<text x="325.2" y="63">of</text>
<text x="328.3" y="63">RP2040</text>
<text x="234.7" y="104.1">Make</text>
<text x="240.6" y="104.1">sure</text>
<text x="245.8" y="104.1">R3</text>
<text x="249.5" y="104.1">and</text>
<text x="254.1" y="104.1">R4</text>
<text x="257.7" y="104.1">are</text>
<text x="261.9" y="104.1">close</text>
<text x="268.1" y="104.1">to</text>
<text x="271.2" y="104.1">RP2040</text>
<text x="341.6" y="157.1">GND</text>
<text x="341.7" y="159.6">VCC</text>
<text x="342" y="164.4">SDA</text>
<text x="342.1" y="162.2">SCL</text>
<text x="157.3" y="183.3">Crystal</text>
</g>
<g font-size="1.3" fill="#725600">
<text x="263.8" y="83.6" transform="rotate(-90 263.8 83.6)">RP_USB_D+</text>
<text x="262.5" y="106.8" transform="rotate(-90 262.5 106.8)">RP_USB_D-</text>
<text x="339.1" y="122.5">File:</text>
<text x="344.3" y="122.5">sensors.kicad_sch</text>
<text x="292.1" y="185.2">File:</text>
<text x="297.3" y="185.2">GPIO_breakouts.kicad_sch</text>
</g>
<g font-size="1.3" fill="#a90000">
<text x="279.4" y="80.7">10</text>
<text x="280" y="83.6">1</text>
<text x="300.3" y="83.6">4</text>
<text x="300.3" y="80.7">7</text>
<text x="280" y="88.6">2</text>
<text x="300.3" y="88.6">5</text>
<text x="280" y="96">9</text>
<text x="300.3" y="96">6</text>
<text x="292.8" y="97.2" transform="rotate(-90 292.8 97.2)">3</text>
<text x="195.3" y="111.2" transform="rotate(-90 195.3 111.2)">56</text>
<text x="197.9" y="111.2" transform="rotate(-90 197.9 111.2)">55</text>
<text x="200.4" y="111.2" transform="rotate(-90 200.4 111.2)">54</text>
<text x="202.9" y="111.2" transform="rotate(-90 202.9 111.2)">53</text>
<text x="205.5" y="111.2" transform="rotate(-90 205.5 111.2)">52</text>
<text x="208" y="111.2" transform="rotate(-90 208 111.2)">51</text>
<text x="210.6" y="111.2" transform="rotate(-90 210.6 111.2)">50</text>
<text x="213.1" y="111.2" transform="rotate(-90 213.1 111.2)">49</text>
<text x="215.6" y="111.2" transform="rotate(-90 215.6 111.2)">48</text>
<text x="218.2" y="111.2" transform="rotate(-90 218.2 111.2)">47</text>
<text x="220.7" y="111.2" transform="rotate(-90 220.7 111.2)">46</text>
<text x="223.3" y="111.2" transform="rotate(-90 223.3 111.2)">45</text>
<text x="225.8" y="111.2" transform="rotate(-90 225.8 111.2)">44</text>
<text x="228.3" y="111.2" transform="rotate(-90 228.3 111.2)">43</text>
<text x="43.1" y="119.1">1</text>
<text x="104.7" y="119.1">1</text>
<text x="122.5" y="119.1">8</text>
<text x="43.1" y="121.7">2</text>
<text x="104.7" y="125.5">5</text>
<text x="104.7" y="121.7">6</text>
<text x="182.8" y="121.7">1</text>
<text x="182.8" y="124.2">2</text>
<text x="239.4" y="124.2">41</text>
<text x="239.4" y="121.7">42</text>
<text x="104.7" y="128">2</text>
<text x="104.7" y="131.8">3</text>
<text x="182.8" y="126.7">3</text>
<text x="182.8" y="129.3">4</text>
<text x="182.8" y="131.8">5</text>
<text x="239.4" y="131.8">38</text>
<text x="239.4" y="129.3">39</text>
<text x="239.4" y="126.7">40</text>
<text x="104.7" y="135.6">7</text>
<text x="122.5" y="135.6">4</text>
<text x="182.8" y="134.4">6</text>
<text x="182.8" y="136.9">7</text>
<text x="239.4" y="136.9">36</text>
<text x="239.4" y="134.4">37</text>
<text x="182.8" y="139.4">8</text>
<text x="182.8" y="142">9</text>
<text x="239.4" y="142">34</text>
<text x="239.4" y="139.4">35</text>
<text x="182.2" y="144.5">10</text>
<text x="182.2" y="147.1">11</text>
<text x="182.2" y="149.6">12</text>
<text x="239.4" y="149.6">31</text>
<text x="239.4" y="147.1">32</text>
<text x="239.4" y="144.5">33</text>
<text x="182.2" y="152.1">13</text>
<text x="182.2" y="154.7">14</text>
<text x="239.4" y="154.7">29</text>
<text x="239.4" y="152.1">30</text>
<text x="349.2" y="156">1</text>
<text x="182.2" y="159.8">57</text>
<text x="349.2" y="158.5">2</text>
<text x="349.2" y="161">3</text>
<text x="349.2" y="163.6">4</text>
<text x="195.3" y="168.3" transform="rotate(-90 195.3 168.3)">15</text>
<text x="197.9" y="168.3" transform="rotate(-90 197.9 168.3)">16</text>
<text x="200.4" y="168.3" transform="rotate(-90 200.4 168.3)">17</text>
<text x="202.9" y="168.3" transform="rotate(-90 202.9 168.3)">18</text>
<text x="205.5" y="168.3" transform="rotate(-90 205.5 168.3)">19</text>
<text x="208" y="168.3" transform="rotate(-90 208 168.3)">20</text>
<text x="210.6" y="168.3" transform="rotate(-90 210.6 168.3)">21</text>
<text x="213.1" y="168.3" transform="rotate(-90 213.1 168.3)">22</text>
<text x="215.6" y="168.3" transform="rotate(-90 215.6 168.3)">23</text>
<text x="218.2" y="168.3" transform="rotate(-90 218.2 168.3)">24</text>
<text x="220.7" y="168.3" transform="rotate(-90 220.7 168.3)">25</text>
<text x="223.3" y="168.3" transform="rotate(-90 223.3 168.3)">26</text>
<text x="225.8" y="168.3" transform="rotate(-90 225.8 168.3)">27</text>
<text x="228.3" y="168.3" transform="rotate(-90 228.3 168.3)">28</text>
<text x="157.2" y="203.3" transform="rotate(-90 157.2 203.3)">1</text>
<text x="152.3" y="205.5">2</text>
<text x="157.2" y="209.6" transform="rotate(-90 157.2 209.6)">3</text>
</g>
<g font-size="1.3" fill="#0f0f0f">
<text x="321.2" y="79.7">I2C0_SCL</text>
<text x="318.6" y="86">I2C0_SDA</text>
<text x="325" y="92.4">I2C0_SCL</text>
<text x="195.2" y="102" transform="rotate(-90 195.2 102)">QSPI_SS</text>
<text x="325" y="96.2">I2C0_SCL</text>
<text x="326.2" y="101.3">I2C0_SDA</text>
<text x="197.8" y="103.3" transform="rotate(-90 197.8 103.3)">QSPI_SD1</text>
<text x="200.3" y="103.3" transform="rotate(-90 200.3 103.3)">QSPI_SD2</text>
<text x="202.9" y="103.3" transform="rotate(-90 202.9 103.3)">QSPI_SD0</text>
<text x="205.4" y="104.3" transform="rotate(-90 205.4 104.3)">QSPI_SCLK</text>
<text x="207.9" y="103.3" transform="rotate(-90 207.9 103.3)">QSPI_SD3</text>
<text x="326.2" y="105.1">I2C0_SDA</text>
<text x="45.7" y="119">USB_BOOT</text>
<text x="85.1" y="119">QSPI_SS</text>
<text x="85.1" y="125.4">QSPI_SD0</text>
<text x="85.1" y="121.6">QSPI_SCLK</text>
<text x="166.4" y="124.1">UART_TX</text>
<text x="277.4" y="125.4">GPIO14</text>
<text x="85.1" y="127.9">QSPI_SD1</text>
<text x="85.1" y="131.7">QSPI_SD2</text>
<text x="166.4" y="131.7">I2C_SCL</text>
<text x="166.4" y="129.2">I2C_SDA</text>
<text x="166.4" y="126.7">UART_RX</text>
<text x="276.7" y="131.7">I2C_SCL</text>
<text x="277.4" y="127.9">GPIO15</text>
<text x="85.1" y="135.5">QSPI_SD3</text>
<text x="166.4" y="134.3">I2C0_SDA</text>
<text x="166.4" y="136.8">I2C0_SCL</text>
<text x="276.7" y="134.3">I2C_SDA</text>
<text x="278.6" y="143.2">LED_C</text>
<text x="278.6" y="140.6">LED_B</text>
<text x="278.8" y="138.1">LED_A</text>
<text x="166.4" y="152.1">SPI_SCK</text>
<text x="166.4" y="154.6">SPI_MOSI</text>
<text x="251.9" y="154.6">LED_C</text>
<text x="276.9" y="153.3">SPI_MISO</text>
<text x="276.9" y="155.9">SPI_MOSI</text>
<text x="279" y="150.8">SPI_CS</text>
<text x="277.7" y="158.4">SPI_SCK</text>
<text x="358.1" y="160.9">I2C0_SCL</text>
<text x="279.3" y="166">SWCLK</text>
<text x="281.6" y="163.5">RUN</text>
<text x="358.1" y="163.5">I2C0_SDA</text>
<text x="277.4" y="172.4">UART_RX</text>
<text x="281.6" y="168.6">SWD</text>
<text x="277.7" y="174.9">UART_TX</text>
<text x="195.2" y="184.1" transform="rotate(-90 195.2 184.1)">SPI_MISO</text>
<text x="197.8" y="184.1" transform="rotate(-90 197.8 184.1)">SPI_CS</text>
<text x="200.3" y="184.1" transform="rotate(-90 200.3 184.1)">GPIO14</text>
<text x="202.9" y="184.1" transform="rotate(-90 202.9 184.1)">GPIO15</text>
<text x="207.9" y="184.1" transform="rotate(-90 207.9 184.1)">RP_XIN</text>
<text x="210.5" y="184.1" transform="rotate(-90 210.5 184.1)">RP_XOUT</text>
<text x="218.1" y="184.1" transform="rotate(-90 218.1 184.1)">SWCLK</text>
<text x="220.6" y="184.1" transform="rotate(-90 220.6 184.1)">SWD</text>
<text x="223.2" y="184.1" transform="rotate(-90 223.2 184.1)">RUN</text>
<text x="225.7" y="184.1" transform="rotate(-90 225.7 184.1)">LED_A</text>
<text x="228.3" y="184.1" transform="rotate(-90 228.3 184.1)">LED_B</text>
<text x="177.8" y="196.5">RP_XIN</text>
<text x="179.1" y="215.6">RP_XOUT</text>
</g>
<g font-size="1.3" fill="#f20">
<text x="363.6" y="87.2">CON1_IN+</text>
<text x="380.2" y="87.2">CON1_ROOT_IN+</text>
<text x="363.6" y="91">CON1_IN-</text>
<text x="363.6" y="94.8">CON2_IN+</text>
<text x="380.2" y="91">CON1_ROOT_IN-</text>
<text x="380.2" y="94.8">CON2_ROOT_IN+</text>
<text x="363.6" y="98.7">CON2_IN-</text>
<text x="380.2" y="98.7">CON2_ROOT_IN-</text>
</g>
<g font-size="1.3" fill="#989898">
<text x="78.7" y="107.3">R505</text>
<text x="78.7" y="109.3">10k</text>
</g>
<g font-size="1.3" fill="#a1a1a1">
<text x="78.7" y="113.4">63mW</text>
<text x="78.7" y="111.4">1%</text>
<text x="78.7" y="115.4">M1005</text>
</g>
<g font-size="1.3" fill="#ff000b">
<text x="259.3" y="135.5">GPIO25</text>
<text x="259.3" y="138">GPIO24</text>
</g>
</svg>
